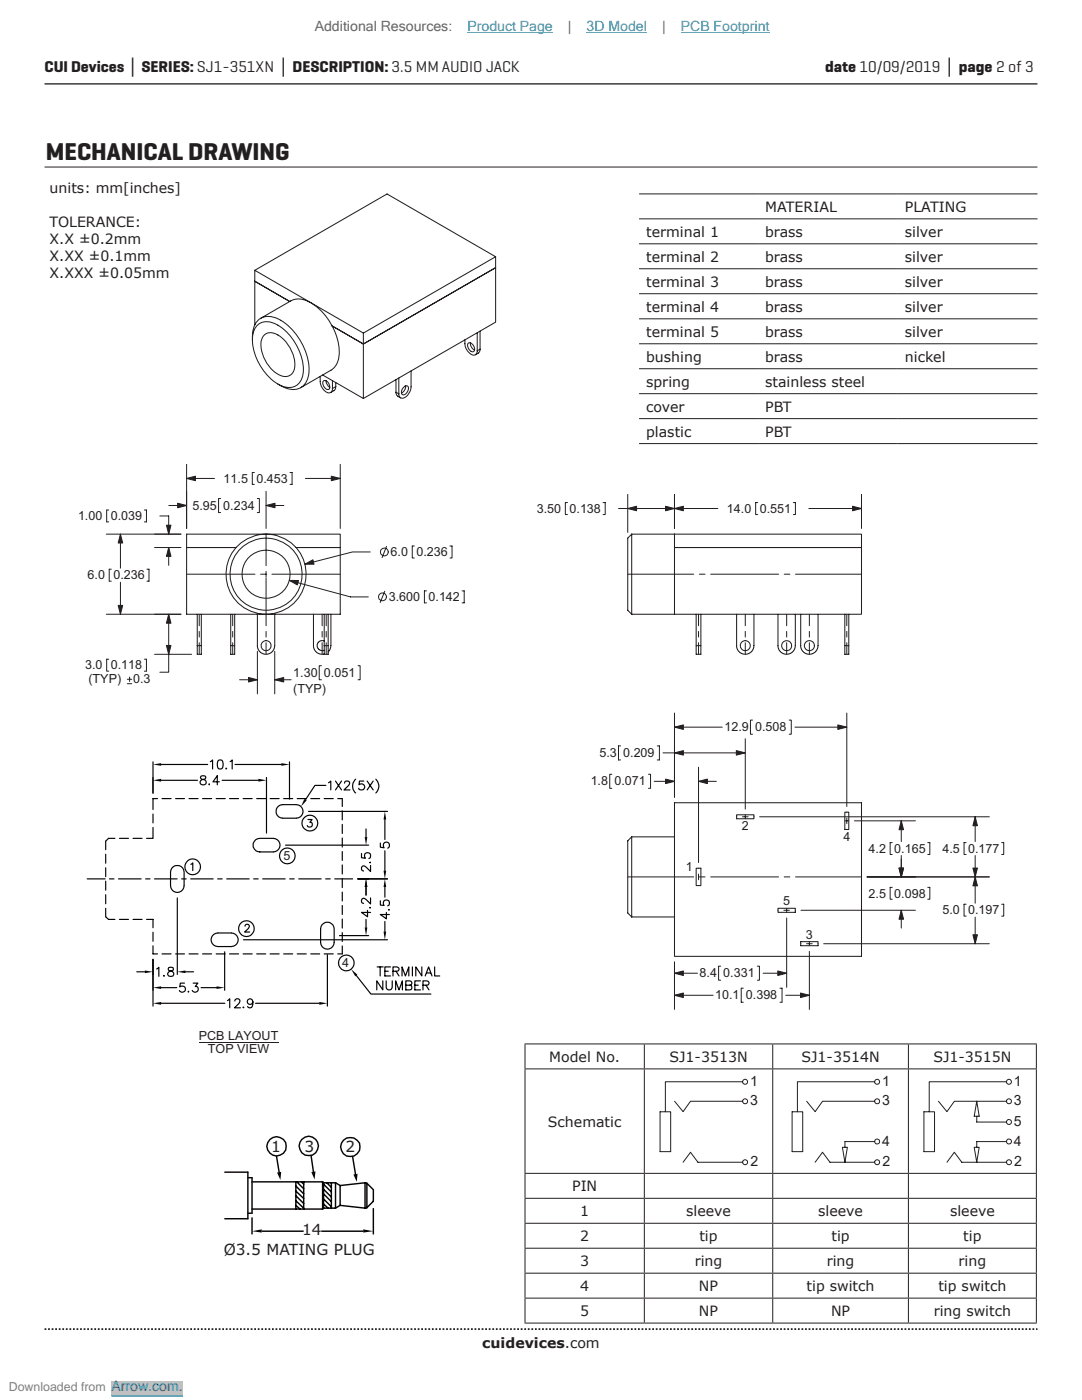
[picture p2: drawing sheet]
<svg xmlns="http://www.w3.org/2000/svg" width="216mm" height="279mm" viewBox="0 0 216 279" stroke-linecap="round" stroke-linejoin="round" font-family="sans-serif">
<path d="M8.9 265.3h198.1" fill="none" stroke="#231f20" stroke-width=".35" stroke-dasharray=".4 .4 .4 .4 .4 .4" stroke-dashoffset=".7" stroke-linecap="butt"/>
<path d="M8.9 16.7h198.1" fill="none" stroke="#231f20" stroke-width=".26"/>
<g fill="none" stroke="#231f20" stroke-width=".21">
<path d="M50.8 53.9l21.7 12.6M50.8 53.9v10.9M50.8 56.1l7 4.1M98.9 53.4v10.9l-26.4 15.2M98.9 51.2l-21.7-12.5-26.4 15.2M98.9 51.2l-26.4 15.3M98.9 53.4l-26.4 15.3-6.2-3.7M98.9 51.2v2.2M50.4 67.8a4.8 4.8 0 0 1 1.3-4.1 4 4 0 0 1 4.8 .5 12.4 12.4 0 0 1 5.2 10.1 3.3 3.3 0 0 1-1.7 3.1 3.3 3.3 0 0 1-3.5-.2l-1.1-.6M51.5 64.8a3.8 3.8 0 0 1 4.4 .4 10.9 10.9 0 0 1 4.6 9.5 2.89 2.89 0 0 1-4.6 2.2 10.7 10.7 0 0 1-5.4-10.4l.5-1.2zM52 63.5l6-3.5a4.2 4.2 0 0 1 4.7 .8 12.4 12.4 0 0 1 5 10.1 3.7 3.7 0 0 1-1.7 3l-6 3.5M52.7 66.9a2.43 2.43 0 0 1 3.1 .2 7.2 7.2 0 0 1 2.9 6.6 2.07 2.07 0 0 1-3.4 .9 7.1 7.1 0 0 1-3.1-6.7z"/>
<path d="M63.9 75.1a2.72 2.72 0 0 0 1.7 3.3 .71 .71 0 0 0 .7-.8M64.4 74.8l8.1 4.7M64.5 76a1.03 1.03 0 0 1 1.2 .5 1.03 1.03 0 0 1-.1 1.2 1.24 1.24 0 0 1-1.1-1.7zM65.1 76l.2 .8 .5 .5M66.3 76v1.6M67 77.2l-.2 .6-.8 .5M67 76.3v.9M67 77.2l-.7 .4M72.5 66.5v13M79 78.3v.2a1.16 1.16 0 0 0 .9 .9M79 78.3l.6 .3M79 75.8v2.5"/>
<path d="M79.6 75.4v3.2M80.5 77.4a.56 .56 0 0 1 .8-.4 .56 .56 0 0 1 .1 .9 .87 .87 0 0 1-1.2 .7l-.1-.6zM80.9 77l.1 .1a1.57 1.57 0 0 1-.9 1.4M82 74v3.2a2.18 2.18 0 0 1-2 2.2 .83 .83 0 0 1-.4-.8M92.8 67.8a2.59 2.59 0 0 0 1.8 3.1l.4-.2 .2-.7M93.5 68.5a1.11 1.11 0 0 1 1 .5 1.11 1.11 0 0 1 0 1.2 1.19 1.19 0 0 1-1-1.7zM93.9 68.4a1.47 1.47 0 0 0 .8 1.5M95.2 66.4v3.6M95.8 69.7v.3a1.16 1.16 0 0 1-.9 .8M95.8 66.1v3.6M95.8 69.7l-.6 .3M37.2 106.6h30.7v16h-30.7v-13.3h9.9h-9.9z"/>
<path d="M59.1 109.3h8.8M126 106.6v16M126 106.6l-.7 .8v14.4l.7 .8M126 106.6h8.6M134.6 109.3h37.3v13.3h-37.3zM134.6 106.6h37.3v2.7h-37.3zM39.4 128.9v1.7h.8v-1.7M39.4 128.9h.8M39.4 122.6v6.3M40.2 122.6v6.3M46 128.9h.8v1.7h-.8zM46 122.6v6.3"/>
<path d="M46.8 122.6v6.3M51.4 122.6v6.6l.4 .9 1 .5 .6-.1 .6-.2 .5-.5 .3-.6v-6.6M62.6 122.6v6.6l.2 .6 .5 .5 .7 .3 .7-.1M64.7 128.9v1.7h.8v-1.7M64.7 127.9h-.6l-.3 .1-.5 .7v.5l.3 .4 .7 .3 .4-.1M64.7 128.9h.8M64.7 122.6v6.3M65.5 122.6v6.3M66 128.9l-.1 .6-.4 .6M66 122.6v6.3M126 122.6h8.6M138.9 128.9h1v1.7h-1z"/>
<path d="M138.9 122.6v6.3M139.9 122.6v6.3M147 122.6v6.5l.2 .6 .8 .7 1.1 .1 .9-.6 .3-.4 .1-.6M150.4 122.6v6.3M155.2 122.6l.1 6.6 .4 .9 1 .5 .6-.1 .6-.2 .5-.5 .3-.6v-6.6M159.8 122.6v6.6l.5 .9 .9 .5 .7-.1 .5-.2 .5-.5 .3-.6v-6.6M168.6 128.9h.8v1.7h-.8zM168.6 122.6v6.3M169.4 122.6v6.3M126 167v16M126 167l-.7 .8v14.4l.7 .8M126 167h8.6"/>
<path d="M134.6 160.2h37.3v30.7h-37.3zM138.9 173.3h1v3.4h-1zM147 162.6h3.4v.8h-3.4zM168.6 162.1h.8v3.4h-.8zM126 183h8.6M155.2 181.3h3.5v.8h-3.5zM159.8 187.9h3.4v.8h-3.4z"/>
<circle cx="53.1" cy="114.6" r="8"/>
<circle cx="53.1" cy="114.6" r="4.8"/>
<circle cx="53.1" cy="114.6" r="7.2"/>
<circle cx="53.1" cy="128.9" r="1"/>
<circle cx="148.7" cy="128.9" r="1"/>
<circle cx="157" cy="128.9" r="1"/>
<circle cx="161.5" cy="128.9" r="1"/>
</g>
<g fill="none" stroke="#231f20" stroke-width=".2">
<path d="M37.2 98.1v7.4M44 99.5h-.4v2.8h.4M51.3 99.5h.5v2.8h-.5M53.1 98.1v7.4M33.7 100.9h3.5M37.2 114.6h13.7M52 114.6h1.1M53.1 115.3v9.6M53.1 106.6v6.3M53.1 114v1.2M53.1 100.9h3.5M54.3 114.6h13.6"/>
<path d="M39.8 122.6v2.3M39.8 126v1.1M39.8 128.3v2.3M46.4 122.6v2.3M46.4 126v1.1M46.4 128.3v2.3M53.1 126v1.1M53.1 128.3v2.3M64.3 122.6v2.3M64.3 126v1.1M64.3 128.3v2.3M65.1 122.6v2.3"/>
<path d="M65.1 126v1.1M65.1 128.3v2.3"/>
</g>
<path d="M35.4 100.4l1.8 .5-1.8 .4z" fill="#231f20"/>
<path d="M35.4 100.4l1.8 .5-1.8 .4z" fill="none" stroke="#231f20" stroke-width=".2"/>
<path d="M53.1 100.9l1.8-.5v.9z" fill="#231f20"/>
<g fill="none" stroke="#231f20" stroke-width=".2">
<path d="M53.1 100.9l1.8-.5v.9zM125.3 114.6h13.1M139.6 114.6h1.1M141.8 114.6h13.6M156.5 114.6h1.1M158.7 114.6h13.2M139.4 122.6v2.3M139.4 126v1.1M139.4 128.3v2.3M148.7 122.6v2.3M148.7 126v1.1M148.7 128.3v2.3"/>
<path d="M157 122.6v2.3M157 126v1.1M157 128.3v2.3M161.5 122.6v2.3M161.5 126v1.1M161.5 128.3v2.3M169 122.6v2.3M169 126v1.1M169 128.3v2.3M122.1 154.5h-.4v2.8h.4M123.8 148.9h-.4v2.8h.4M129.4 154.5h.4v2.8h-.4"/>
<path d="M130.5 155.9h4.1M131.1 148.9h.5v2.8h-.5M134.6 142.3v16.8M134.6 145.1h9.5M139.4 153.1v19M139.4 155.9h3.5M148.7 150.3h-16.4M148.7 147.4v14.1M150.2 143.7h-.5v2.8h.5M157.5 143.7h.4v2.8h-.4M158.6 145.1h10.4M169 142.3v18.7"/>
<path d="M125.3 175h13.1M139.4 173.3h.1M139.4 174.4v1.2M139.4 176.7h.1M139.6 175h1.1M141.8 175h13.6M147 163h.1M148.1 163h1.2M148.7 162.6v.8M150.4 163h.1M151.6 163h45.8M156.5 175h1.1"/>
<path d="M158.7 175h13.2M168.6 163.8h.8M169 162.1h.1M169 163.3v1.1M169 165.5h.1M170.5 163.8h12.2M173 175h24.4M178 168.2h-.4v2.3h.4M178 177.1h-.4v2.4h.4M179.8 163.8v4.2M179.8 170.7v4.3M185.1 168.2h.4v2.3h-.4"/>
<path d="M185.1 177.1h.4v2.4h-.4M192.8 168.2h-.4v2.3h.4M194.6 163v5M194.6 170.7v9.6M199.9 168.2h.4v2.3h-.4M134.6 192v9.5M134.6 198.6h7.7M134.6 194.2h4.6M143.8 192.8h-.4v2.8h.4M148.3 197.2h-.4v2.8h.4M151.1 192.8h.4v2.8h-.4M152.3 194.2h4.7"/>
<path d="M155.2 181.7h.1M155.6 197.2h.4v2.8h-.4M156.4 181.7h1.1M156.8 198.6h4.7M157 181.3v.8M157 183.2v13.8M158.7 181.7h.1M159.8 188.3h.1M159.8 181.7h22.9M160.9 188.3h1.2M161.5 187.9v.8M161.5 189.9v11.6"/>
<path d="M163.2 188.3h.1M164.4 188.3h33M179.8 181.7v3.5M192.8 180.5h-.4v2.3h.4M194.6 183v5.3M199.9 180.5h.4v2.3h-.4"/>
</g>
<path d="M132.8 155.5l1.8 .4-1.8 .5z" fill="#231f20"/>
<path d="M132.8 155.5l1.8 .4-1.8 .5z" fill="none" stroke="#231f20" stroke-width=".2"/>
<path d="M139.4 155.9l1.8-.4v.9z" fill="#231f20"/>
<path d="M139.4 155.9l1.8-.4v.9z" fill="none" stroke="#231f20" stroke-width=".2"/>
<path d="M146.9 149.8l1.8 .5-1.8 .4z" fill="#231f20"/>
<path d="M146.9 149.8l1.8 .5-1.8 .4z" fill="none" stroke="#231f20" stroke-width=".2"/>
<path d="M134.6 150.3l1.8-.5v.9z" fill="#231f20"/>
<path d="M134.6 150.3l1.8-.5v.9z" fill="none" stroke="#231f20" stroke-width=".2"/>
<path d="M159.7 198.2l1.8 .4-1.8 .5z" fill="#231f20"/>
<path d="M159.7 198.2l1.8 .4-1.8 .5z" fill="none" stroke="#231f20" stroke-width=".2"/>
<path d="M134.6 198.6l1.8-.4v.9z" fill="#231f20"/>
<path d="M134.6 198.6l1.8-.4v.9z" fill="none" stroke="#231f20" stroke-width=".2"/>
<path d="M134.6 194.2l1.8-.4v.9z" fill="#231f20"/>
<path d="M134.6 194.2l1.8-.4v.9z" fill="none" stroke="#231f20" stroke-width=".2"/>
<path d="M155.2 193.8l1.8 .4-1.8 .5z" fill="#231f20"/>
<path d="M155.2 193.8l1.8 .4-1.8 .5z" fill="none" stroke="#231f20" stroke-width=".2"/>
<path d="M134.6 145.1l1.8-.4v.9z" fill="#231f20"/>
<path d="M134.6 145.1l1.8-.4v.9z" fill="none" stroke="#231f20" stroke-width=".2"/>
<path d="M167.2 144.7l1.8 .4-1.8 .5z" fill="#231f20"/>
<path d="M167.2 144.7l1.8 .4-1.8 .5z" fill="none" stroke="#231f20" stroke-width=".2"/>
<path d="M194.1 173.2h.9l-.4 1.8z" fill="#231f20"/>
<path d="M194.1 173.2h.9l-.4 1.8z" fill="none" stroke="#231f20" stroke-width=".2"/>
<path d="M194.6 163l.4 1.8h-.9z" fill="#231f20"/>
<path d="M194.6 163l.4 1.8h-.9z" fill="none" stroke="#231f20" stroke-width=".2"/>
<path d="M179.4 173.2h.9l-.5 1.8z" fill="#231f20"/>
<path d="M179.4 173.2h.9l-.5 1.8z" fill="none" stroke="#231f20" stroke-width=".2"/>
<path d="M179.8 163.8l.5 1.8h-.9z" fill="#231f20"/>
<path d="M179.8 163.8l.5 1.8h-.9z" fill="none" stroke="#231f20" stroke-width=".2"/>
<path d="M179.4 173.2h.9l-.5 1.8z" fill="#231f20"/>
<path d="M179.4 173.2h.9l-.5 1.8z" fill="none" stroke="#231f20" stroke-width=".2"/>
<path d="M179.8 181.7l.5 1.8h-.9z" fill="#231f20"/>
<path d="M179.8 181.7l.5 1.8h-.9z" fill="none" stroke="#231f20" stroke-width=".2"/>
<path d="M194.6 175l.4 1.8h-.9z" fill="#231f20"/>
<path d="M194.6 175l.4 1.8h-.9z" fill="none" stroke="#231f20" stroke-width=".2"/>
<path d="M194.1 186.6h.9l-.4 1.7z" fill="#231f20"/>
<g fill="none" stroke="#231f20" stroke-width=".2">
<path d="M37.2 95.5h5.6M37.2 92.7v12.8M50.8 94.3h-.5v2.4h.5M57.9 94.3h.4v2.4h-.4M60.9 95.5h7M67.9 92.7v12.8M21.2 106.6h14.9M21.7 101.8h-.4v2.4h.4M22.2 113.6h-.4v2.4h.4M24 106.6v6.8M24 116.2v6.4M28.8 101.8h.4v2.4h-.4"/>
<path d="M29.3 113.6h.4v2.4h-.4M30.8 109.3h5.3M31.9 103h1.8v3.6M33.7 109.3v3.5M57.7 115.8l12.2 3.3h3.6M73.9 110.2h-3.6l-9.5 2.4M76.8 118l-.9 2.2M77.1 109l-.9 2.3M82.7 109h-.4v2.4h.4M85.1 117.9h-.4v2.4h.4M89.8 109h.4v2.4h-.4M92.2 117.9h.4v2.4h-.4"/>
<path d="M21.2 122.6h14.9M21.7 131.6h-.4v2.3h.4M25.4 136.4h.9M25.4 135.6h.9M25.9 135.1v.9M28.8 131.6h.4v2.3h-.4M30.8 130.6h7.4M33.7 122.6v11.6h-1.8M47.8 135.7h3.6M51.4 130v8.5M54.8 130v8.5M54.8 135.7h3.3"/>
<path d="M64.1 132.9h-.4v2.8h.4M71.4 132.9h.5v2.8h-.5M194.1 186.6h.9l-.4 1.7z"/>
<circle cx="76.3" cy="119.1" r=".79"/>
<circle cx="76.7" cy="110.2" r=".78"/>
</g>
<path d="M49.6 135.2l1.8 .5-1.8 .4z" fill="#231f20"/>
<path d="M49.6 135.2l1.8 .5-1.8 .4z" fill="none" stroke="#231f20" stroke-width=".2"/>
<path d="M54.8 135.7l1.8-.5v.9z" fill="#231f20"/>
<path d="M54.8 135.7l1.8-.5v.9z" fill="none" stroke="#231f20" stroke-width=".2"/>
<path d="M33.2 128.8h.9l-.4 1.8z" fill="#231f20"/>
<path d="M33.2 128.8h.9l-.4 1.8z" fill="none" stroke="#231f20" stroke-width=".2"/>
<path d="M24 106.6l.5 1.8h-.9z" fill="#231f20"/>
<path d="M24 106.6l.5 1.8h-.9z" fill="none" stroke="#231f20" stroke-width=".2"/>
<path d="M66.1 95l1.8 .5-1.8 .4z" fill="#231f20"/>
<path d="M66.1 95l1.8 .5-1.8 .4z" fill="none" stroke="#231f20" stroke-width=".2"/>
<path d="M57.7 115.8l1.9 .1-.3 .8z" fill="#231f20"/>
<path d="M57.7 115.8l1.9 .1-.3 .8z" fill="none" stroke="#231f20" stroke-width=".2"/>
<path d="M37.2 95.5l1.8-.5v.9z" fill="#231f20"/>
<path d="M37.2 95.5l1.8-.5v.9z" fill="none" stroke="#231f20" stroke-width=".2"/>
<path d="M33.2 104.8h.9l-.4 1.8z" fill="#231f20"/>
<path d="M33.2 104.8h.9l-.4 1.8z" fill="none" stroke="#231f20" stroke-width=".2"/>
<path d="M33.7 109.3l.4 1.7h-.9z" fill="#231f20"/>
<path d="M33.7 109.3l.4 1.7h-.9z" fill="none" stroke="#231f20" stroke-width=".2"/>
<path d="M23.6 120.8h.9l-.5 1.8z" fill="#231f20"/>
<path d="M23.6 120.8h.9l-.5 1.8z" fill="none" stroke="#231f20" stroke-width=".2"/>
<path d="M33.7 122.6l.4 1.8h-.9z" fill="#231f20"/>
<path d="M33.7 122.6l.4 1.8h-.9z" fill="none" stroke="#231f20" stroke-width=".2"/>
<path d="M60.8 112.6l1.6-.9 .3 .9z" fill="#231f20"/>
<path d="M125.3 98.7v7.6M134.6 98.7v6.8M171.9 98.7v6.8M60.8 112.6l1.6-.9 .3 .9zM113.2 100.3h-.4v2.4h.4M120.3 100.3h.5v2.4h-.5M123.4 101.5h19.8M151.2 100.3h-.4v2.4h.4M158.3 100.3h.4v2.4h-.4M161.4 101.5h10.5" fill="none" stroke="#231f20" stroke-width=".2"/>
<path d="M125.3 101.5l1.7-.5v.9z" fill="#231f20"/>
<path d="M125.3 101.5l1.7-.5v.9z" fill="none" stroke="#231f20" stroke-width=".2"/>
<path d="M132.8 101l1.8 .5-1.8 .4z" fill="#231f20"/>
<path d="M132.8 101l1.8 .5-1.8 .4z" fill="none" stroke="#231f20" stroke-width=".2"/>
<path d="M134.6 101.5l1.8-.5v.9z" fill="#231f20"/>
<path d="M134.6 101.5l1.8-.5v.9z" fill="none" stroke="#231f20" stroke-width=".2"/>
<path d="M170.1 101l1.8 .5-1.8 .4z" fill="#231f20"/>
<path d="M170.1 101l1.8 .5-1.8 .4zM39.7 208h15.8" fill="none" stroke="#231f20" stroke-width=".2"/>
<g fill="none" stroke="#050504" stroke-width=".23">
<path d="M17.4 175.4h3.6M21.8 175.4h.9M23.6 175.4h4.6M29.1 175.4h.8M30.8 175.4h4.5M36.2 175.4h.9M38.1 175.4h4.4M43.4 175.4h.9M45.2 175.4h4.5M50.6 175.4h.9M52.4 175.4h4.5M57 168.7h16.6"/>
<path d="M57.8 175.4h.9M59.6 175.4h4.5M65 175.4h.9M66.8 175.4h3.6M71.4 175.4h2.2M73 165.4v1.6M73 177v1.6"/>
</g>
<g fill="#050504">
<path d="M73 175.4l.3 1.6h-.5z"/>
<path d="M72.8 167.1h.5l-.3 1.6z"/>
</g>
<path d="M71.4 175.4h5.9M72.1 170.3v.9l.8 .1a.62 .62 0 0 1 0-1 .62 .62 0 0 1 .9 .1 .62 .62 0 0 1-.2 .9M73.9 172.1v.1l-.1-.1M73.9 172.7v1.2l-1.2-1.1-.4 .1-.2 .2 .1 .6 .3 .1M76.8 177v2M48.6 187.6h28.7M76.8 183.9v2" fill="none" stroke="#050504" stroke-width=".23"/>
<g fill="#050504">
<path d="M76.5 185.9h.6l-.3 1.7z"/>
<path d="M76.8 175.4l.3 1.6h-.6z"/>
</g>
<path d="M61.6 161.9h15.7M71.4 175.4h5.9M75.9 179.8v.8l.7 .1a.63 .63 0 0 1 0-.9 .63 .63 0 0 1 1 .1 .63 .63 0 0 1-.2 .9M76.8 163.6v3.9M76.8 169.8v4M77.1 182.1v1.3l-1.2-.9h1.8M77.6 181.5v.1h-.1" fill="none" stroke="#050504" stroke-width=".23"/>
<g fill="#050504">
<path d="M76.5 173.8h.6l-.3 1.6z"/>
<path d="M76.8 161.9l.3 1.7h-.6z"/>
</g>
<g fill="none" stroke="#050504" stroke-width=".23">
<path d="M31.4 159.4h-.9v2.2M32.3 159.4h1.8M35 159.4h1.8M37.7 159.4h1.8M40.4 159.4h1.8M43.1 159.4h1.8M45.8 159.4h1.8M48.5 159.4h1.8M51.2 159.4h1.8M53.9 159.4h1.8M56.6 159.4h1.8M59.3 159.4h1.8"/>
<path d="M62 159.4h1.8M64.7 159.4h1.8M67.4 159.4h.9M21.1 167.9v1.7M21.1 170.5v1.8M21.1 173.2v1.7M21.1 175.9v1.8M21.1 178.6v1.8M21.7 167.3h1.2M23.8 167.3h1.8M26.5 167.3h1.8M30.5 165.1v2.2h-1.2"/>
<path d="M30.5 162.5v1.7M34 176.8v-2.8a1.35 1.35 0 0 1 1.4-1.3 1.35 1.35 0 0 1 1.3 1.3v2.8M54.5 167.3h-2.6a1.35 1.35 0 0 0-1.4 1.4 1.35 1.35 0 0 0 1.4 1.3h2.6M56.4 160.6h2.7M56.4 163.3h2.7M71.4 175.4h2.2M73 177v1.6M75.9 168.3v.8l.7 .1a.64 .64 0 0 1 0-1 .64 .64 0 0 1 1 .1 .64 .64 0 0 1-.2 1M21.1 181.3v1.7M21.7 183.5h1.2M23.8 183.5h1.8M26.5 183.5h1.8"/>
<path d="M29.3 183.5h1.2v1.6M30.5 186v1.9M30.5 188.8v1.6h.9M32.3 190.4h1.8M35 190.4h1.8M37.7 190.4h1.8M40.4 190.4h1.8M43.1 190.4h1.8M43.5 186.2h2.7M43.5 188.9h2.7M45.8 190.4h1.8M48.5 190.4h1.8"/>
<path d="M51.2 190.4h1.8M53.9 190.4h1.8M56.6 190.4h1.8M59.3 190.4h1.8M62 190.4h1.8M64.7 190.4h1.8M67.4 190.4h.9M67.7 186.7h5.9M73 183.5v1.6"/>
</g>
<g fill="#050504">
<path d="M72.8 185.1h.5l-.3 1.6z"/>
<path d="M73 175.4l.3 1.6h-.5z"/>
</g>
<g fill="none" stroke="#050504" stroke-width=".23">
<path d="M38.1 172.5l.4-.3v1.5M61.5 163.6h.8l-.5 .5a.52 .52 0 0 1 .5 .5 .52 .52 0 0 1-.4 .5 .52 .52 0 0 1-.6-.3M73.9 179.2v1.2l-1.2-1.1-.4 .1-.2 .2 .1 .5 .3 .2M30.5 191.5v6.1M32.1 197.1h3.2M40.1 197.1h3.1M44.8 190v7.6M48.9 184.8l.3-.3h.3l.3 .3-.2 .5-.8 .7h1M64 188.1v-2.7a1.35 1.35 0 0 1 1.3-1.3 1.35 1.35 0 0 1 1.4 1.3v2.7M73.3 181.7v1.3l-1.2-.9h1.8M73.9 181.1v.1h-.1M75.3 193h1.2"/>
<path d="M75.9 193v1.8M76.4 195.8v1.8l-1.2-1.8v1.8M76.8 193.8h.7M77.1 195.8v1.2a.61 .61 0 0 0 .6 .6 .61 .61 0 0 0 .6-.6v-1.2M77.9 193h-1.1v1.8h1.1M78.4 193.8h.8a.43 .43 0 0 0 .3-.6l-.3-.2h-.8v1.8M78.9 197.6v-1.8l.7 1.8 .7-1.8v1.8M79 193.8l.6 1M80.2 194.8v-1.8l.7 1.8 .7-1.8v1.8M81 196.6l1-.1 .2-.2-.2-.4-1-.1v1.8h.8l.2-.1 .2-.3a.47 .47 0 0 0-.4-.6M82.3 193v1.8M82.8 196.6h.7"/>
<path d="M83.9 195.8h-1.1v1.8h1.1M84.2 193v1.8l-1.2-1.8v1.8M84.4 196.6l1-.1 .2-.2-.1-.4-.3-.1h-.8v1.8M84.8 194.8l.7-1.8 .7 1.8M85 196.6l.6 1M85.1 194.2h.8M86.7 193v1.8h1"/>
<circle cx="38.4" cy="173" r="1.58"/>
<circle cx="57.3" cy="170.8" r="1.58"/>
<circle cx="61.8" cy="164.3" r="1.58"/>
<circle cx="49.2" cy="185.3" r="1.57"/>
<circle cx="69.1" cy="192.2" r="1.57"/>
</g>
<g fill="#050504">
<path d="M30.5 197.1l1.6-.3v.6z"/>
<path d="M43.2 196.8l1.6 .3-1.6 .3z"/>
</g>
<g fill="none" stroke="#050504" stroke-width=".23">
<path d="M68.3 159.4v1.6M68.3 161.8v1.8M68.3 164.5v1.8M68.3 167.2v1.8M68.3 169.9v1.8M68.3 172.6v1.8M68.3 175.3v1.8M68.3 178v1.8M36.8 196.2h-.8l-.1 .8a.64 .64 0 0 1 .9-.1 .64 .64 0 0 1-.1 1 .64 .64 0 0 1-.9-.2M37.6 197.8v.2l.1-.1M38.5 196.2h1l-.5 .7a.6 .6 0 0 1 .5 .9 .6 .6 0 0 1-1 0l-.1-.1M68.3 180.7v1.8"/>
<path d="M68.3 183.4v1.8M68.3 186.1v1.8M68.3 188.8v1.6"/>
</g>
<path d="M70.1 193.4l1.2 1.1-.4 .3z" fill="#050504"/>
<path d="M30.5 155.2v3.1M32.1 155.7h7.3M44.3 155.7h7.3M53.2 155.2v11.1M71.1 194.7l2.9 3.7h12" fill="none" stroke="#050504" stroke-width=".23"/>
<g fill="#050504">
<path d="M30.5 155.7l1.6-.3v.6z"/>
<path d="M51.6 155.4l1.6 .3-1.6 .3z"/>
</g>
<path d="M30.5 152v6.3M32.1 152.6h9.3M40.1 154.9l-.1 .3 .3 .3a.63 .63 0 0 1 .7 .2 .63 .63 0 0 1-.1 .8 .66 .66 0 0 1-1-.2 .86 .86 0 0 1 1-.9l.2-.3a.68 .68 0 0 0-1-.2zM41.7 156.4v.2l.1-.1M43.8 156h-1.3l.9-1.2v1.8M46.9 152.6h9.2M57.8 152v7.5" fill="none" stroke="#050504" stroke-width=".23"/>
<g fill="#050504">
<path d="M30.5 152.6l1.6-.3v.5z"/>
<path d="M56.1 152.3l1.7 .3-1.7 .2z"/>
</g>
<path d="M42 152l.4-.3v1.8M43.6 151.7a.6 .6 0 0 1 .8 .3l.1 .5a.81 .81 0 0 1-.5 1h-.2a.99 .99 0 0 1-.4-1.5zM45.1 153.3v.2l.1-.1M45.9 152l.4-.3v1.8M35.4 179.2v15.3M27.3 193.9h1.6M30.5 191.5v3M37 193.9h1.6" fill="none" stroke="#050504" stroke-width=".23"/>
<g fill="#050504">
<path d="M35.4 193.9l1.6-.2v.5z"/>
<path d="M28.9 193.7l1.6 .2-1.6 .3z"/>
</g>
<path d="M21.7 167.3l-.6 .6M21.1 183l.6 .5M30.5 191.5v9.3M31.2 193.4l.5-.4v1.8M32.7 194.7l-.1 .1h.2M33.7 193.1a.37 .37 0 0 0 .1 .6 .78 .78 0 0 1 .9 .8 .63 .63 0 0 1-.7 .4 .63 .63 0 0 1-.5-.7 1.1 1.1 0 0 1 1-.6l.1-.3a.68 .68 0 0 0-.9-.2zM65.3 190.5v10.3M32.1 200.2h12.8M51 200.2h12.7" fill="none" stroke="#050504" stroke-width=".23"/>
<g fill="#050504">
<path d="M30.5 200.2l1.6-.2v.5z"/>
<path d="M63.7 200l1.6 .2-1.6 .3z"/>
</g>
<g fill="none" stroke="#050504" stroke-width=".23">
<path d="M65.6 156.2l.4-.3v1.7M66.9 155.9l1.2 1.7M68.1 155.9l-1.2 1.7M68.7 156.3l.1-.3 .3-.1 .6 .1a.6 .6 0 0 1-.2 .8l-.9 .8h1.2M71 155.5a1.85 1.85 0 0 0 0 2.7M72.6 155.9h-.9l-.1 .7a.64 .64 0 0 1 1 0 .64 .64 0 0 1-.1 1 .64 .64 0 0 1-.9-.3M73.3 155.9l1.2 1.7M74.5 155.9l-1.2 1.7M75 155.5a1.85 1.85 0 0 1 0 2.7M34 176.8a1.35 1.35 0 0 0 1.4 1.3 1.35 1.35 0 0 0 1.3-1.3M54.5 167.3a1.35 1.35 0 0 1 1.4 1.4 1.35 1.35 0 0 1-1.4 1.3M56.4 160.6a1.35 1.35 0 0 0-1.3 1.3 1.35 1.35 0 0 0 1.3 1.4"/>
<path d="M59.1 160.6a1.35 1.35 0 0 1 1.4 1.3 1.35 1.35 0 0 1-1.4 1.4M43.5 186.2a1.35 1.35 0 0 0-1.4 1.4 1.35 1.35 0 0 0 1.4 1.3M45.4 199.7l.4-.4v1.8M46.2 186.2a1.35 1.35 0 0 1 1.3 1.4 1.35 1.35 0 0 1-1.3 1.3M46.9 199.8l.3-.5h.3l.4 .4-.3 .6-.8 .8h1.2M50.5 199.9a.56 .56 0 0 1-.8 .6 .56 .56 0 0 1-.3-.9 .56 .56 0 0 1 1 0 .95 .95 0 0 1-.6 1.5l-.4-.2M64 188.1a1.35 1.35 0 0 0 1.3 1.3 1.35 1.35 0 0 0 1.4-1.3M48.6 201l-.1 .1h.2"/>
</g>
<path d="M60.7 159.5l.5 .3-1.1 1.2z" fill="#050504"/>
<path d="M65 156.7h-2.2l-1.8 2.9" fill="none" stroke="#050504" stroke-width=".23"/>
<path d="M8.9 33.3h198.1" fill="none" stroke="#231f20" stroke-width=".2"/>
<path d="M70.4 230.8l.6 3.8" fill="none" stroke="#050504" stroke-width=".29"/>
<path d="M70.5 234.4l.8-.1-.1 1.6z" fill="#050504"/>
<path d="M55.2 230.7l.5 3.5" fill="none" stroke="#050504" stroke-width=".29"/>
<path d="M55.3 234l.8-.1-.2 1.6z" fill="#050504"/>
<g fill="none" stroke="#050504" stroke-width=".29">
<path d="M62.1 230.6l.5 3.5"/>
<circle cx="55.2" cy="228.8" r="1.91"/>
<circle cx="61.6" cy="228.7" r="1.93"/>
<circle cx="69.9" cy="228.9" r="1.93"/>
</g>
<path d="M62.1 233.9l.9-.1-.2 1.6z" fill="#050504"/>
<g fill="none" stroke="#050504" stroke-width=".29">
<path d="M44.9 233.9h4.6M49.5 235h.8M50.3 235.9h14.1M59 235.9v5.4M59 238.6l1.6 1.6M59 237.7l1.6 1.5M59 236.7l1.6 1.6M59 239.6l1.6 1.5M59.2 235.9l1.4 1.3M60.1 235.9l.5 .4M60.6 235.9v5.4M64.4 235.9l.2 .1"/>
<path d="M64.4 235.9v5.4M64.6 236h2.3M64.6 236v5.1M64.6 238.3l1.5 1.5M64.6 237.3l1.5 1.6M64.6 236.3l1.5 1.6M64.6 239.3l1.5 1.5M65.2 236l.9 1M66.1 236v5.1M66.9 236l1 .6v4M66.9 236v5.1h-2.3M72.8 236l.4 .1 1.3 1.3v2.3l-1.3 1.3"/>
<path d="M72.8 236l-4.9 .6M72.8 236v5.1M73.2 236.1v4.9M44.9 243.2h4.6M49.5 242.1h.8M50.3 243v3.4M50.3 241.3h14.1M52.2 245.7h8.4M59 240.6l.9 .7M64.1 245.7h8.4M64.6 241.1l-.2 .2M64.6 240.3l.9 .8"/>
<path d="M66.9 241.1l1-.5 4.9 .5M73.2 241l-.4 .1M74.5 241.1v5.3"/>
</g>
<g fill="#050504">
<path d="M50.3 245.7l1.9-.4v.7z"/>
<path d="M72.5 245.3l2 .4-2 .3z"/>
</g>
<path d="M49.5 233.9v9.3M50.3 235v7.1" fill="none" stroke="#050504" stroke-width=".29"/>
<g fill="none" stroke="#231f20" stroke-width=".2">
<path d="M127.5 38.7h79.5M127.5 43.7h79.5M127.5 48.7h79.5M127.5 53.6h79.5M127.5 58.6h79.5M127.5 63.6h79.5M127.5 68.6h79.5M127.5 73.6h79.5M127.5 78.6h79.5M127.5 83.5h79.5M127.5 88.5h79.5M104.7 208.3h102.2"/>
<path d="M104.7 213.3h102.2M104.8 208.4v4.8M104.8 213.4v20.7M128.6 208.4v4.8M128.6 213.4v20.7M134.6 219.8l1.7 2.1 1.5-2.1h10.4M148.2 215.9h-15.4v6M154.2 208.4v4.8M154.2 213.4v20.7M161 219.8l1.6 2.1 1.5-2.1h10.4M174.5 215.9h-15.4v6M181.3 208.4v4.8"/>
<path d="M181.3 213.4v20.7M187.3 219.8l1.7 2.1 1.4-2.1h10.4M194.9 219.8l.5 3h-1zM200.8 215.9h-15.4v6M206.8 208.4v4.8M206.8 213.4v20.7M104.7 234.2h102.2M104.7 239.1h102.2M104.8 234.3v4.8M104.8 239.2v4.8M128.6 234.3v4.8M128.6 239.2v4.8"/>
<path d="M131.7 221.9h2.1v7.9h-2.1zM136.3 232l1.5-2 1.5 2h8.9M154.2 234.3v4.8M154.2 239.2v4.8M158.1 221.9h2.1v7.9h-2.1zM162.6 232l1.5-2 1.5 2h8.9M168.1 229h1l-.5 3zM174.5 227.8h-5.9v1.2M181.3 234.3v4.8M181.3 239.2v4.8M184.4 221.9h2.1v7.9h-2.1zM189 232l1.4-2 1.5 2h8.9"/>
<path d="M194.4 229h1l-.5 3zM194.9 222.8v1.1h5.9M200.8 227.8h-5.9v1.2M206.8 234.3v4.8M206.8 239.2v4.8M104.7 244.1h102.2M104.7 249.1h102.2M104.7 254.1h102.2M104.7 259.1h102.2M104.8 244.2v4.8M104.8 249.2v4.8M104.8 254.2v4.8"/>
<path d="M104.8 259.2v4.8M128.6 244.2v4.8M128.6 249.2v4.8M128.6 254.2v4.8M128.6 259.2v4.8M154.2 244.2v4.8M154.2 249.2v4.8M154.2 254.2v4.8M154.2 259.2v4.8M181.3 244.2v4.8M181.3 249.2v4.8M181.3 254.2v4.8"/>
<path d="M181.3 259.2v4.8M206.8 244.2v4.8M206.8 249.2v4.8M206.8 254.2v4.8M206.8 259.2v4.8M104.7 264.1h102.2"/>
<circle cx="148.7" cy="215.9" r=".5"/>
<circle cx="148.7" cy="219.8" r=".49"/>
<circle cx="175" cy="215.9" r=".5"/>
<circle cx="175" cy="219.8" r=".5"/>
<circle cx="201.3" cy="215.9" r=".5"/>
<circle cx="201.3" cy="219.8" r=".49"/>
<circle cx="148.7" cy="231.9" r=".49"/>
<circle cx="175" cy="231.9" r=".5"/>
<circle cx="175" cy="227.8" r=".49"/>
<circle cx="201.3" cy="231.9" r=".5"/>
<circle cx="201.3" cy="223.9" r=".49"/>
<circle cx="201.3" cy="227.8" r=".49"/>
</g>
<path d="M93.3 6.5h17M117.1 6.5h12M135.8 6.5h17.8" fill="none" stroke="#23a4c6" stroke-width=".2"/>
<path d="M0 276.9h70.6" fill="none" stroke="#fff" stroke-width="2.5" stroke-linecap="butt"/>
<path d="M22.2 275.6h14.3v2.6h-14.3z" fill="#c0c0c0"/>
<path d="M22.2 278.6h14.3" fill="none" stroke="#00f" stroke-width=".2"/>
<path d="M0 276.9h70.6" fill="none" stroke="#fff" stroke-width="2.5" stroke-linecap="butt"/>
<path d="M22.2 275.6h14.3v2.6h-14.3z" fill="#c0c0c0"/>
<path d="M22.2 278.6h14.3" fill="none" stroke="#00f" stroke-width=".2"/>
<text font-size="4.9" fill="#231f20" x="9.1" y="31.9">MECHANICAL DRAWING</text>
<g font-size="3.2" fill="#231f20">
<text x="8.9" y="14.3">CUI Devices │ SERIES: SJ1-351XN │ DESCRIPTION: 3.5 MM AUDIO JACK</text>
<text x="164.6" y="14.3">date 10/09/2019 │ page 2 of 3</text>
</g>
<g font-size="3.1" fill="#231f20">
<text x="54.1" y="229.8">1</text>
<text x="60.8" y="229.8">3</text>
<text x="69" y="230">2</text>
<text x="44.6" y="250.5">Ø3.5 MATING PLUG</text>
<text x="60.3" y="246.6">14</text>
</g>
<g font-size="2.8" fill="#63676b">
<text x="62.8" y="6.1">Additional Resources:</text>
<text x="113.3" y="6.1">|</text>
<text x="132.1" y="6.1">|</text>
</g>
<g font-size="2.8" fill="#23a4c6">
<text x="93.3" y="6.1">Product Page</text>
<text x="117.1" y="6.1">3D Model</text>
<text x="135.8" y="6.1">PCB Footprint</text>
</g>
<g font-size="2.8" fill="#231f20">
<text x="9.9" y="38.5">units: mm[inches]</text>
<text x="9.9" y="45.3">TOLERANCE:</text>
<text x="128.9" y="47.2">terminal 1</text>
<text x="152.7" y="42.3">MATERIAL</text>
<text x="152.7" y="47.2">brass</text>
<text x="180.6" y="42.3">PLATING</text>
<text x="180.6" y="47.2">silver</text>
<text x="9.9" y="48.6">X.X ±0.2mm</text>
<text x="9.9" y="52">X.XX ±0.1mm</text>
<text x="128.9" y="52.2">terminal 2</text>
<text x="152.7" y="52.2">brass</text>
<text x="180.6" y="52.2">silver</text>
<text x="9.9" y="55.4">X.XXX ±0.05mm</text>
<text x="128.9" y="57.2">terminal 3</text>
<text x="152.7" y="57.2">brass</text>
<text x="180.6" y="57.2">silver</text>
<text x="128.9" y="62.2">terminal 4</text>
<text x="152.7" y="62.2">brass</text>
<text x="180.6" y="62.2">silver</text>
<text x="128.9" y="67.2">terminal 5</text>
<text x="152.7" y="67.2">brass</text>
<text x="180.6" y="67.2">silver</text>
<text x="128.9" y="72.2">bushing</text>
<text x="128.9" y="77.2">spring</text>
<text x="152.7" y="72.2">brass</text>
<text x="152.7" y="77.2">stainless steel</text>
<text x="180.6" y="72.2">nickel</text>
<text x="128.9" y="82.1">cover</text>
<text x="152.7" y="82.1">PBT</text>
<text x="128.9" y="87.1">plastic</text>
<text x="152.7" y="87.1">PBT</text>
<text x="109.6" y="211.9">Model No.</text>
<text x="133.6" y="211.9">SJ1-3513N</text>
<text x="159.9" y="211.9">SJ1-3514N</text>
<text x="186.2" y="211.9">SJ1-3515N</text>
<text x="149.7" y="216.8">1</text>
<text x="149.7" y="220.6">3</text>
<text x="176" y="216.8">1</text>
<text x="176" y="220.6">3</text>
<text x="202.3" y="216.8">1</text>
<text x="202.3" y="220.6">3</text>
<text x="109.3" y="224.8">Schematic</text>
<text x="202.3" y="224.7">5</text>
<text x="149.7" y="232.8">2</text>
<text x="176" y="228.6">4</text>
<text x="176.1" y="232.8">2</text>
<text x="202.3" y="228.6">4</text>
<text x="202.4" y="232.8">2</text>
<text x="114.2" y="237.7">PIN</text>
<text x="115.8" y="242.7">1</text>
<text x="136.9" y="242.7">sleeve</text>
<text x="163.3" y="242.7">sleeve</text>
<text x="189.6" y="242.7">sleeve</text>
<text x="115.8" y="247.7">2</text>
<text x="139.6" y="247.7">tip</text>
<text x="165.9" y="247.7">tip</text>
<text x="192.2" y="247.7">tip</text>
<text x="115.8" y="252.7">3</text>
<text x="115.8" y="257.7">4</text>
<text x="138.6" y="252.7">ring</text>
<text x="139.5" y="257.7">NP</text>
<text x="160.9" y="257.7">tip switch</text>
<text x="165" y="252.7">ring</text>
<text x="187.2" y="257.7">tip switch</text>
<text x="191.3" y="252.7">ring</text>
<text x="115.8" y="262.6">5</text>
<text x="139.5" y="262.6">NP</text>
<text x="165.8" y="262.6">NP</text>
<text x="186.3" y="262.6">ring switch</text>
<text x="96.2" y="269">cuidevices.com</text>
</g>
<text font-size="2.8" fill="#00f" x="22.2" y="277.6">Arrow.com.</text>
<g font-size="2.5" fill="#231f20">
<text x="38.4" y="101.7">5.95</text>
<text x="44.6" y="101.7">0.234</text>
<text x="44.6" y="96.3">11.5</text>
<text x="51.2" y="96.3">0.453</text>
<text x="15.6" y="103.8">1.00</text>
<text x="22.1" y="103.8">0.039</text>
<text x="107.1" y="102.3">3.50</text>
<text x="113.6" y="102.3">0.138</text>
<text x="145.1" y="102.3">14.0 0.551</text>
<text x="77.9" y="111">6.0</text>
<text x="83.1" y="111">0.236</text>
<text x="17.5" y="115.6">6.0</text>
<text x="22.6" y="115.6">0.236</text>
<text x="77.6" y="120">3.600</text>
<text x="85.5" y="120">0.142</text>
<text x="17" y="133.6">3.0</text>
<text x="17.7" y="136.4">(TYP)</text>
<text x="22.1" y="133.6">0.118</text>
<text x="26.6" y="136.4">0.3</text>
<text x="58.5" y="135.1">1.30</text>
<text x="64.6" y="135.1">0.051</text>
<text x="58.5" y="138.3">(TYP)</text>
<text x="144.6" y="146">12.9</text>
<text x="150.7" y="146">0.508</text>
<text x="119.6" y="151.1">5.3</text>
<text x="124.4" y="151.1">0.209</text>
<text x="117.9" y="156.8">1.8</text>
<text x="122.6" y="156.8">0.071</text>
<text x="148" y="165.7">2</text>
<text x="168.3" y="167.9">4</text>
<text x="56.6" y="171.7">5</text>
<text x="136.8" y="173.9">1</text>
<text x="173.3" y="170.2">4.2 0.165</text>
<text x="188.1" y="170.2">4.5 0.177</text>
<text x="173.3" y="179.1">2.5 0.098</text>
<text x="156.3" y="180.5">5</text>
<text x="188.1" y="182.5">5.0 0.197</text>
<text x="160.8" y="187.4">3</text>
<text x="68.3" y="193">4</text>
<text x="139.6" y="195.1">8.4</text>
<text x="144.3" y="195.1">0.331</text>
<text x="142.7" y="199.5">10.1</text>
<text x="148.8" y="199.5">0.398</text>
<text x="39.7" y="207.6">PCB LAYOUT</text>
<text x="41.5" y="210.2">TOP VIEW</text>
</g>
<text font-size="2.5" fill="#808080" x="1.8" y="277.6">Downloaded from</text>
</svg>
